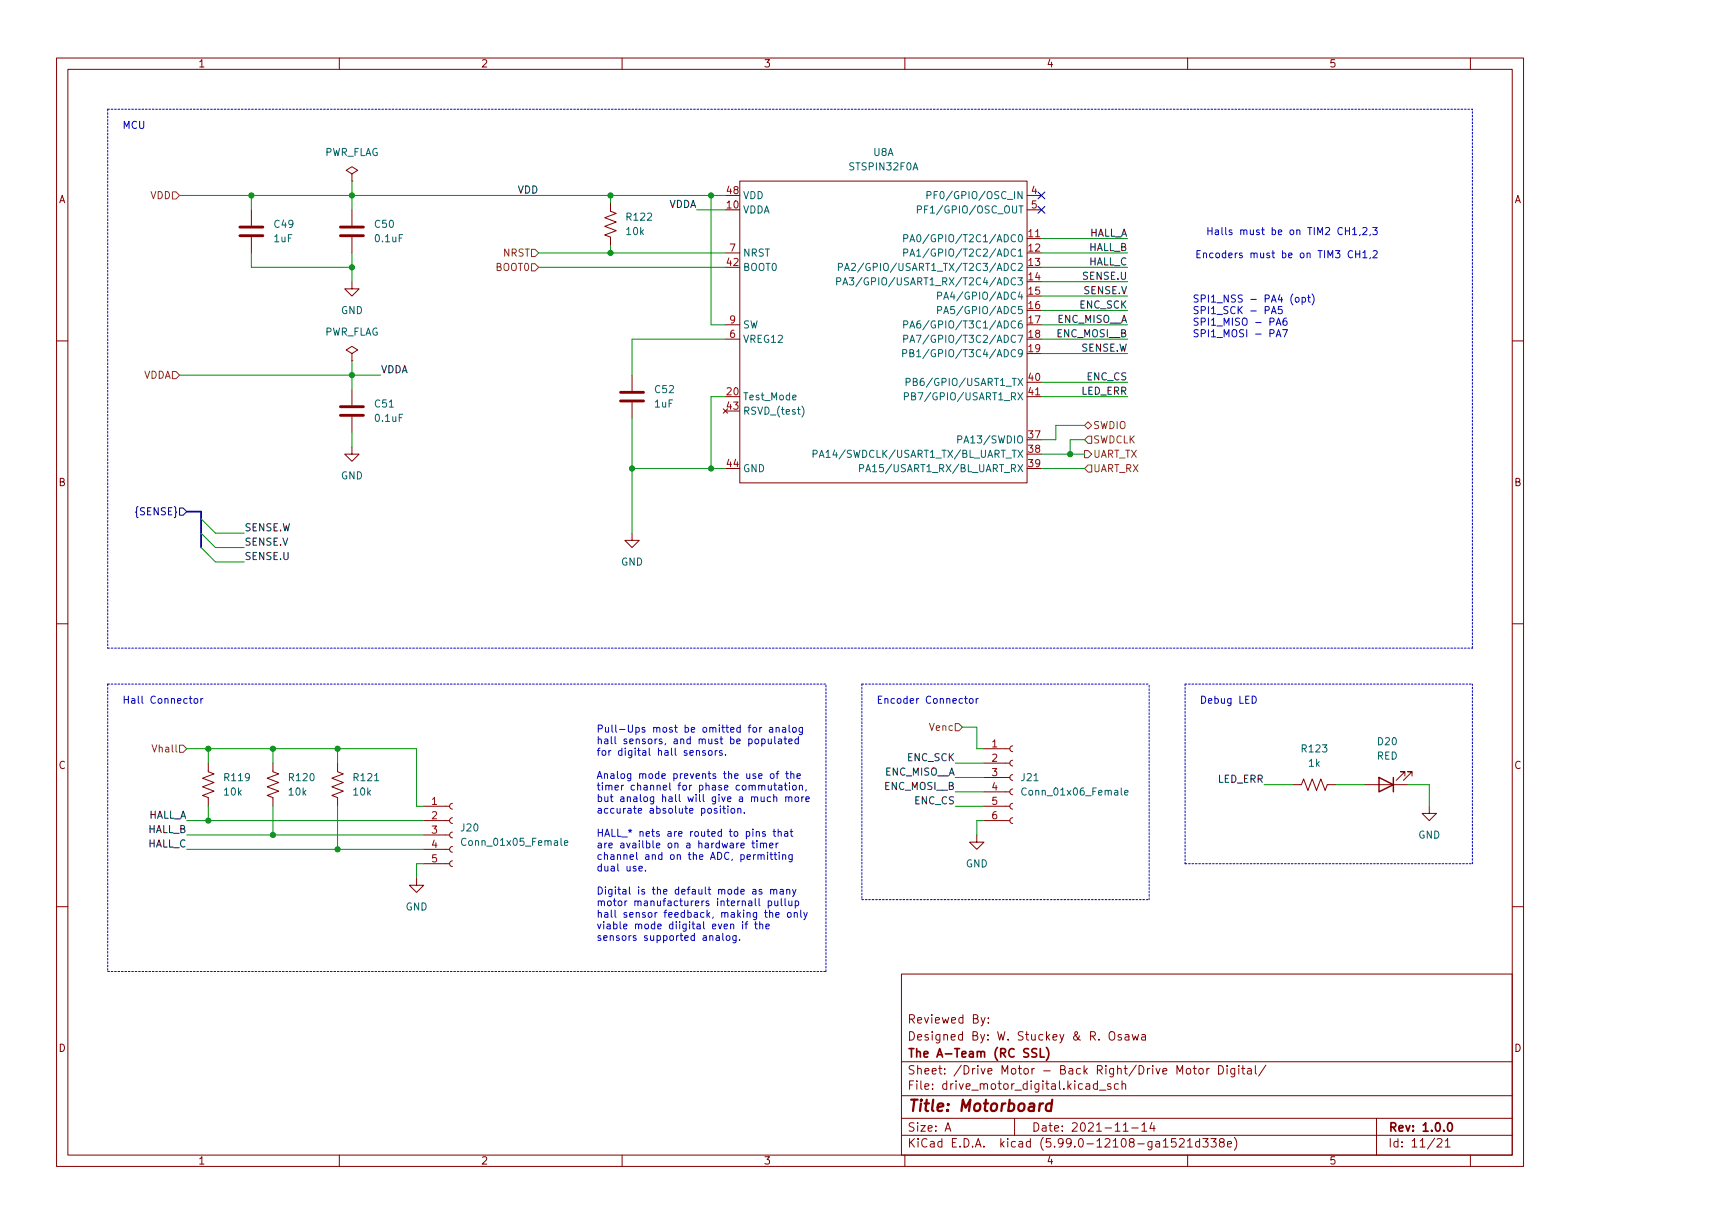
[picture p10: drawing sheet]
<svg xmlns="http://www.w3.org/2000/svg" width="297mm" height="210mm" viewBox="0 0 297 210" stroke-linecap="round" stroke-linejoin="round" font-family="sans-serif">
<g fill="none" stroke="#840000" stroke-width=".17">
<path d="M9.7 10h252.3v190.5h-252.3zM11.7 11.9h248.4v186.7h-248.4zM58.4 10v1.9M107 10v1.9M155.6 10v1.9M204.3 10v1.9M252.9 10v1.9M43.2 36.1v2.7M60.5 29.9l1-.6-1-.6-1 .6 1 .6v1.2M60.5 31.1h.1M60.5 36.1v2.7M105 34.8v1.5l1 .4-2 .7 2 .8-2 .7 2 .8-2 .7 1 .4v1.4"/>
<path d="M127.2 31.1h49.5v51.9h-49.5zM176.7 33.6h2.4M176.7 36.1h2.4M9.7 58.6h2M43.2 40.8v2.7M60.5 48.4v1.3h1.3l-1.3 1.2-1.2-1.2h1.2M60.5 40.8v2.7M124.8 58.3h2.4M124.8 43.5h2.4M124.8 55.8h2.4M176.7 41h2.4M260.1 58.6h1.9"/>
<path d="M60.5 76.8v1.3h1.3l-1.3 1.2-1.2-1.2h1.2M60.5 60.8l1-.6-1-.7-1 .7 1 .6v1.2M60.5 62h.1M60.5 67v2.7M60.5 71.7v2.7M108.7 64.5v2.7M108.7 69.2v2.7M124.4 70.3l.7 .7M125.1 70.3l-.7 .7M176.7 68.2h2.4M108.7 91.7v1.2h1.2l-1.2 1.2-1.2-1.2h1.2M9.7 107.2h2"/>
<path d="M260.1 107.2h1.9M35.8 131.2v1.5l1 .3-2 .8 2 .7-2 .8 2 .7-2 .8 1 .3v1.5M46.9 131.2v1.5l1 .3-1.9 .8 1.9 .7-1.9 .8 1.9 .7-1.9 .8 .9 .3v1.5M58.1 131.2v1.5l.9 .3-1.9 .8 1.9 .7-1.9 .8 1.9 .7-1.9 .8 1 .3v1.5M72.9 138.6h4.4M77.8 138.1l-.3 .2-.2 .3 .2 .4 .3 .1M169.2 138.6h4.5M169.2 136.1h4.5M169.2 133.7h4.5M169.2 131.2h4.5M169.2 128.7h4.5M174.2 138.1l-.4 .2-.1 .3 .1 .4 .4 .1"/>
<path d="M174.2 135.6l-.4 .2-.1 .3 .1 .4 .4 .1M174.2 133.2l-.4 .1-.1 .4 .1 .3 .4 .2M174.2 130.7l-.4 .1-.1 .4 .1 .3 .4 .2M174.2 128.2l-.4 .2-.1 .3 .1 .4 .4 .1M222.4 134.9h1.4l.4-1 .8 2 .7-2 .7 2 .8-2 .7 2 .4-1h1.5M234.7 134.9h7.4M241.6 133.4v-.7h-.7h.7l-1.5 1.5M242.9 133.4v-.7h-.8h.8l-1.5 1.5M245.8 138.6v1.2h1.3l-1.3 1.3-1.2-1.3h1.2M9.7 155.9h2M71.6 151v1.2h1.3l-1.3 1.2-1.2-1.2h1.2M72.9 148.5h4.4"/>
<path d="M72.9 146h4.4M72.9 143.5h4.4M72.9 141.1h4.4M77.8 148l-.3 .1-.2 .4 .2 .3 .3 .2M77.8 145.5l-.3 .2-.2 .3 .2 .4 .3 .1M77.8 143.1l-.3 .1-.2 .3 .2 .4 .3 .1M77.8 140.6l-.3 .1-.2 .4 .2 .3 .3 .2M168 143.5v1.3h1.2l-1.2 1.2-1.2-1.2h1.2M169.2 141.1h4.5M174.2 140.6l-.4 .1-.1 .4 .1 .3 .4 .2M260.1 155.9h1.9M155 167.5h105.1v31.1h-105.1z"/>
<path d="M168.7 174.9l.4 1M169.4 174.9l-.5 1.3-.2 .2M170 175.8v.1M170 175v.1M191 177.4a.48 .48 0 0 1 .5 0 .48 .48 0 0 1 .2 .4v.5a.49 .49 0 0 1-.4 .5 .49 .49 0 0 1-.5-.5v-.5zM192.9 177.9l-.4-.1-.2 .3 .1 .2 .5 .1v.3h-.6M193.5 177.9h.6l.1 .9M194.2 178.2l-.5 .1a.29 .29 0 0 0-.2 .2 .29 .29 0 0 0 .2 .3l.5-.1M194.7 177.8l.3 1 .3-.7 .3 .7 .2-1M196.4 177.9h.5l.1 .9M197 178.2l-.5 .1a.29 .29 0 0 0-.2 .2 .29 .29 0 0 0 .2 .3l.5-.1M58.4 198.6v1.9"/>
<path d="M107 198.6v1.9M155 195.2h105.1M155 192.3h105.1M155 188.4h105.1M155 182.5h105.1M155.6 198.6v1.9M162.6 194.5l.4-1.5 .5 1.5M162.7 194.1h.7M174.5 192.3v2.9M188.8 186.4l-.5-.1-.2 .3v.4l.1 .2h.6M188.8 185.8v1.5M189.1 187.4h1.1"/>
<path d="M191 186.4l-.3-.1-.2 .2 .1 .2 .4 .2v.3h-.5M192.4 186.4l-.5-.1-.2 .3v.4l.1 .2h.6M193 186.4l.2-.1 .3 .1 .1 .9M193 185.8v1.5M193.2 194.5h.8M194.7 193.9h1.1M196.4 193.4l.4-.4v1.5M196.4 194.5h.8M198.1 192.9l-.3 1.1h.9M198.5 193.5v1M202.2 195.7h-.7v.7l.2-.1 .5 .1 .1 .2-.1 .5-.2 .1-.5-.1M202.9 195.9l.5-.2 .2 .2 .1 .3-.9 1h.9"/>
<path d="M204.1 183.8l.2-.1 .4 .1 .1 .6-.1 .2-.4 .1-.2-.2zM204.2 196.2l.5-.5v1.5M204.2 197.2h.9M204.3 198.6v1.9M205.2 183.7h.6M205.4 183.2v1.2l.4 .3M206.3 196.3l-.4-.1-.3 .3v.4l.2 .2h.5M206.3 183.7h.4l.3 .3v.4l-.3 .3-.4-.1-.1-.2v-.4zM206.3 195.7v1.5M206.9 195.7h.9l-.5 .6 .4 .1v.7l-.2 .1h-.4l-.2-.1M207.6 183.7v1M208 183.7h-.3l-.1 .3"/>
<path d="M208.3 195.7h.9l-.5 .6 .4 .1v.7l-.2 .1h-.4l-.2-.1M209.6 183.2a.74 .74 0 0 1 .8 .7 .74 .74 0 0 1-.8 .8zM210 196.4l-.3-.3 .1-.2 .2-.2 .4 .1 .2 .2-.1 .2-.6 .2-.2 .2 .1 .5 .2 .1h.3l.3-.3v-.3l-.3-.2M211.1 183.2v.1M211.1 183.7v1M211.1 196.7l.7-.1-.1-.3-.4-.1-.2 .2 .1 .7h.5M212.3 195.5a1.67 1.67 0 0 1 0 2.3M212.4 183.7v1.2l-.3 .2h-.4M212.4 183.7h-.4l-.3 .3v.4l.1 .2h.6M213.1 183.2v.1M213.1 183.7v1M213.6 183.7h.5"/>
<path d="M213.8 183.2v1.2l.3 .3M214.6 183.7h.6v1M215.2 184l-.5 .1a.29 .29 0 0 0-.2 .3 .29 .29 0 0 0 .2 .3l.5-.1M215.9 183.2v1.2l.2 .3M217.7 183.1l-1.2 1.9M236.8 192.3v6.3M247.2 195.9l.5-.2 .2 .2 .1 .3-.9 1h.9M248.6 196.2l.4-.5v1.5M248.6 197.2h.8M252.9 198.6v1.9"/>
</g>
<path d="M178.3 180.3h-.5l-.3 .1v.4l.7 .3 .1 .4-.3 .2h-.5M178.9 180.3v1.4h.7M180 180.1a1.67 1.67 0 0 1 0 2.2M249.2 193.1l.1-.1a.79 .79 0 0 1 .6 .6 .79 .79 0 0 1-.3 .8l-.1 .1a.79 .79 0 0 1-.6-.6 .79 .79 0 0 1 .3-.8z" fill="none" stroke="#840000" stroke-width=".29"/>
<path d="M180.9 189.8a.64 .64 0 0 0-1 .3v.5l.1 .3 .2 .1 .6-.1M181 189.1l-.3 1.9" fill="none" stroke="#840000" stroke-width=".39"/>
<path d="M41.3 39h3.9M58.6 39h3.9M41.3 40.5h3.9M58.6 40.5h3.9M58.6 71.4h3.9M58.6 69.9h3.9M106.7 68.9h4M106.7 67.5h4" fill="none" stroke="#840000" stroke-width=".49"/>
<g fill="none" stroke="#006464" stroke-width=".17">
<path d="M157.8 36h.6l.1-.2-.1-.3-.6-.1v1.2M159.4 33.6l.6-.1 .1-.2v-.3l-.7-.1v1.3M160.7 33.5h.4M161.3 32.9h-.6v1.3M143.9 48.4l.6-.1 .1-.1v-.3l-.7-.2v1.3M144.2 45.9h.6l.1-.2-.1-.3-.6-.1v1.2M145 49l.4-1.3 .4 1.3M145.1 48.6h.6M145.3 46.5l.4-1.2 .4 1.2M145.4 46.2h.6M146.1 47.7h.7l-.4 .5 .4 .1v.6l-.2 .1-.5-.1M146.4 45.4l.5-.1 .2 .3-.7 .9h.7"/>
<path d="M155.4 41l.6-.1 .1-.2v-.2l-.7-.2v1.3M155.4 43.5l.6-.1 .1-.2v-.3l-.7-.1v1.2M155.4 55.8h.6l.1-.2v-.3l-.7-.1v1.2M155.4 58.3l.6-.1 .1-.2v-.2l-.7-.2v1.3M156.5 41.6l.4-1.3 .4 1.3M156.5 44l.4-1.2 .4 1.2M156.5 56.4l.4-1.2 .4 1.2M156.5 58.9l.4-1.3 .4 1.3M156.6 41.2h.6M156.6 43.7h.6M156.6 56h.6M156.6 58.5h.6"/>
<path d="M157.6 57.6h.8l-.5 1.3M157.7 43.2l.3-.4v1.2M157.7 44h.7M157.8 40.4l.2-.1a.66 .66 0 0 1 .4 .7 .66 .66 0 0 1-.4 .6 .82 .82 0 0 1-.2-1.2zM158.3 55.2h-.4a.83 .83 0 0 0 0 1.2l.4-.1 .1-.4-.3-.3h-.2l-.2 .3M161.3 50.9l.5-.1 .2-.2-.1-.3-.6-.1v1.3M161.3 53.3h.5l.2-.2-.1-.3-.6-.1v1.2M162.3 51.5l.4-1.3 .4 1.3M162.3 53.9l.4-1.2 .4 1.2M136.3 68.3l.6-.1v-.2l-.4-.1-.2 .2 .1 .6h.5M137.9 69.8a1.42 1.42 0 0 1 0 1.9M139.8 78h.6l.2-.2-.1-.3-.7-.1v1.2"/>
<path d="M140.9 78.6l.4-1.2 .4 1.2M141 78.3h.6M155.3 60.8l.5-.1 .2-.2-.1-.3-.6-.1v1.2M155.6 68.2l.5-.1 .2-.2-.1-.3-.6-.1v1.3M155.8 65.7l.6-.1 .2-.1-.1-.3-.7-.2v1.3M156.5 60.7l.5-.1 .1-.1v-.3l-.6-.1v1.2h.5l.1-.1 .1-.3-.3-.2M156.8 68.1l.5-.1 .1-.1v-.3l-.6-.1v1.3h.5l.1-.2 .1-.3-.3-.2M157.7 60.5l.3-.4v1.2M157.7 61.3h.7M164.7 75.6l.6-.1 .1-.2v-.3l-.7-.1v1.3M147.8 80.5h.6l.2-.2-.1-.3-.7-.1v1.2M176.5 135.6a.59 .59 0 0 0-.8 .4 .59 .59 0 0 0 .6 .7l.2-.1"/>
<path d="M193.4 136.3l.6-.1v-.3h-.4l-.2 .1 .1 .6h.5M80.1 144.2a.59 .59 0 0 0-.8 .4 .59 .59 0 0 0 .6 .7l.2-.1M97.1 144.9l.6-.1-.1-.2-.3-.1-.2 .2v.6h.5"/>
</g>
<path d="M237.2 133.7l2.5 1.2-2.5 1.2zM239.7 133.7v2.4" fill="none" stroke="#840000" stroke-width=".25"/>
<path d="M29.6 33h.7l.6 .6-.6 .6h-.7zM91.4 45.3h.6l.7 .7-.7 .6h-.6zM91.4 42.9h.6l.7 .6-.7 .6h-.6zM29.6 63.9h.7l.6 .6-.6 .6h-.7zM186.5 75.6l.7-.6h.6v1.2h-.6zM186.5 77.5h.7l.6 .6-.6 .6h-.7zM186.5 73.1l.7-.6 .6 .6-.6 .7zM186.5 80.5l.7-.6h.6v1.3h-.6zM30.9 128.1h.6l.6 .6-.6 .6h-.6zM164.3 124.4h.6l.6 .6-.6 .6h-.6z" fill="none" stroke="#725600" stroke-width=".17"/>
<path d="M178.5 35.5l1.2 1.2M178.5 33l1.2 1.2M179.7 35.5l-1.2 1.2M179.7 33l-1.2 1.2M30.9 87.3h.6l.6 .7-.6 .6h-.6z" fill="none" stroke="#000084" stroke-width=".17"/>
<g fill="none" stroke="#0000c2" stroke-width=".17">
<path d="M207.8 39.1v1.2M207.8 39.7h.7M208.5 39.1v1.2M209.1 39.6h.4l.1 .7M209.6 39.8l-.4 .1-.2 .1 .2 .3h.4M210.2 39.1v1.1l.1 .1M210.8 39.1v1.1l.2 .1M211.9 39.6l-.3-.1-.2 .2 .1 .2 .4 .1v.3h-.5M236.1 39.1h.8l-.4 .5 .3 .1v.5l-.2 .1-.5-.1M205.9 43.7h.4M206.5 43.1h-.6v1.2h.6M207 43.6l.2-.1 .3 .1v.7"/>
<path d="M207 43.5v.8M208.6 43.6l-.3-.1-.2 .2 .1 .6h.4M209.2 43.6l.1-.1 .4 .1 .1 .5-.2 .2h-.3l-.1-.1zM218.7 53.9l.4-1.2 .4 1.2M218.8 53.6h.6M219.5 55.9l.4-1.2 .4 1.2M219.5 57.9l.4-1.2 .4 1.2M219.6 55.6h.6M219.6 57.6h.6M220.5 52.7h-.6l-.1 .6 .2-.1h.4l.2 .2-.1 .4-.2 .1-.5-.1M220.6 56.7h.8l-.5 1.2M221.3 54.7h-.4a.83 .83 0 0 0 0 1.2l.4-.1 .1-.4-.3-.2h-.3l-.1 .2"/>
<path d="M222.8 51.2l.2-.1 .4 .1v.5l-.1 .2h-.3l-.2-.1zM224 51.2l.3-.1 .3 .3-.2 .5h-.4M224 51.1v1.3M224.9 51.1h.5M225.1 50.7v1.1l.3 .1M225.7 50.5a1.42 1.42 0 0 1 0 1.9M236.2 43.2l.4-.1 .3 .3-.8 .9h.8M32.7 119.7v1l.3 .2M166.1 119.7v1l.3 .2M215.4 119.7a.62 .62 0 0 1 .7 .6 .62 .62 0 0 1-.7 .6zM32.5 120.1h.5M33.4 120.2l.2-.1 .4 .1v.5l-.1 .2h-.3l-.2-.1z"/>
<path d="M34.5 120.1v.8M34.9 120.1l-.4 .2M119.8 129.2l.2-.2 .3 .1v.8M121.3 129.1l-.3-.1-.2 .2 .1 .2 .4 .1v.3h-.5M121.9 129.2l.2-.2 .3 .2 .1 .4-.1 .2-.3 .1-.2-.2zM123 129v.9M123.4 129l-.4 .3M123.9 139v.8M124.2 129.1l-.3-.1-.2 .2 .1 .2 .4 .1v.3h-.5M124.3 139h.5M124.5 138.6v1l.3 .2M124.8 129.7v.2"/>
<path d="M125.2 139v.8M125.8 139h.3l.3 .2v.4l-.3 .2-.3-.1-.1-.1zM126.9 139.1l.2-.1h.3v.8M126.9 139v.8M128 139.7v.1M130.7 125.1v.8M130.9 137l.1 .8h.3l.1-.1M131 125.1l-.3 .2M131 127.1l.4-.1 .2 .3-.1 .5h-.5M131 127v1.3M131.4 137v.8M132.1 127l.1 .8 .3 .1 .2-.1"/>
<path d="M132.1 135l.1 .8h.3l.2-.1M132.4 125.1h.4l.1 .8M132.5 133.1l.2-.1 .4 .1v.5l-.1 .2h-.3l-.2-.1zM132.5 137h-.3l-.2 .2 .1 .6h.4M132.7 127v.9M132.7 135v.8M132.9 125.3l-.4 .1-.2 .2 .2 .3 .4-.1M133.1 137.1l.2-.1h.2l.1 .8M133.1 135h.4M133.1 136.6v1.2M133.3 126.6v1.1l.1 .2M133.3 134.6v1l.2 .2"/>
<path d="M133.5 125.2l.2-.1h.3v.8M133.5 125.1v.8M133.5 133h.5M133.9 127.1h.5v.8M134 132.6l-.3 .2v1M134 135.1h.4l.1 .7M134.4 127.3l-.4 .1-.2 .2 .2 .3 .4-.1M134.5 135.3l-.4 .1-.2 .1 .2 .3h.4M134.6 125.1h.5v.8M134.8 127h.5M134.9 135h.5M135 126.6v1.1l.3 .2"/>
<path d="M135.1 134.6v1l.3 .2M135.1 125.3l-.4 .1-.2 .2 .2 .3 .4-.1M135.1 137.1l.2-.1h.3l.1 .8M135.1 133h.5M135.1 137v.8M135.3 132.6v1.1l.3 .1M135.7 127.5l.6-.2-.1-.2-.4-.1-.1 .2v.6h.5M135.7 137.2l.1-.2h.3l.1 .8M135.7 124.6v1.1l.2 .2M135.8 134.6v.1M135.8 135v.8M136 133.1l.2-.1 .3 .1v.7"/>
<path d="M136 132.6v1.2M136.4 125.2l.1-.1 .4 .1 .1 .4-.2 .2-.3 .1-.1-.1zM136.4 135.1l.1-.1 .4 .1 .1 .5-.2 .2h-.3l-.1-.1zM136.8 137.1l.2-.1 .3 .1 .1 .5-.1 .2h-.3l-.2-.1zM137.1 133.4l.6-.1-.1-.2-.3-.1-.2 .2v.6h.5M137.3 127.1l-.3-.1-.3 .3 .1 .5h.5M137.3 126.6v1.3M137.5 135.1l.2-.1 .3 .1v.7M137.5 135v.8M137.9 137v.8M138 125.1v1l-.2 .2-.3-.1M138 125.1h-.3l-.3 .2 .1 .5h.5"/>
<path d="M138.3 137l-.4 .2M138.6 137.4l.6-.1-.1-.3h-.3l-.2 .2 .1 .6h.4M138.7 135.8l-.2 .2M165.9 120.1h.5M166.8 120.1h.3l.3 .2v.4l-.3 .2h-.3l-.1-.2zM167.9 120.1v.8M168.3 120.1l-.4 .2M109.9 149.3l.6-.1-.1-.2-.3-.1-.2 .2 .1 .6h.4M111 149.6v.1M125.7 159l.1-.1h.3l.1 .8M127.4 145.4l.6-.2v-.2l-.4-.1-.2 .2 .1 .6h.5M127.7 158.9v.8"/>
<path d="M128.1 158.9h.5M128.6 158.5l-.3 .1v1.1M129.3 144.9h.5M129.5 144.5v1.1l.3 .2M129.5 153h.5v.7M129.8 158.9h.5M130 158.5v1l.3 .2M130 153.2l-.4 .1-.2 .1 .2 .3h.4M130.1 143.1l.2-.1h.2l.1 .8M130.1 143v.8M130.2 144.5v.1M130.2 144.9v.9"/>
<path d="M130.4 147.1l.1-.2 .3 .1 .1 .8M130.4 146.9v.9M130.5 154.5v1l.2 .2M130.7 159l.1-.1h.3l.1 .8M130.7 158.5v1.2M130.8 145.1l.2-.2 .3 .1v.8M130.8 144.9v.9M130.9 147.1l.2-.2 .3 .1v.8M131 153l-.3-.1-.2 .2 .1 .2 .4 .1v.3h-.5M131.3 145.1l.2-.2 .3 .1v.8M131.5 156.9h.5M131.6 143h-.3l-.2 .1 .1 .2 .4 .1v.3h-.5"/>
<path d="M131.7 156.5v1l.3 .2M131.7 159.3l.6-.1v-.3h-.4l-.2 .1 .1 .6h.5M132 146.5v.1M132 146.9v.9M132.1 154.9h.4l.2 .2-.1 .6h-.5M132.1 154.9v1.2M132.4 145.4l.6-.2-.1-.2-.4-.1-.1 .2v.6h.5M132.4 157l.1-.1h.3l.1 .8M132.4 156.5v1.2M132.4 146.9h.5M132.5 153l.2-.1 .3 .1 .1 .7M132.5 152.9v.8"/>
<path d="M132.6 146.5v1.1l.3 .2M133 143h.4M133.1 153.1l.2-.2 .2 .1 .1 .7M133.1 142.5v1.1l.3 .2M133.1 146.9h.5M133.3 154.9v.8h.3l.2-.1M133.3 146.5v1.1l.3 .2M133.4 157.3l.6-.1v-.3h-.4l-.2 .2 .1 .5h.5M133.5 144.9v.9M133.8 154.9v.8M133.8 143.1l.2-.1h.3l.1 .8M133.8 144.9l-.3 .3"/>
<path d="M133.8 142.5v1.3M134 146.5v.1M134 146.9v.9M134.2 153h.5v.7M134.4 154.5v1l.1 .2M134.6 147.1l.2-.2 .3 .1v.8M134.6 146.9v.9M134.7 153.2l-.4 .1-.2 .1 .2 .3h.4M135 143h.4l.1 .8M135 154.5v1l.2 .2M135.3 153l.2-.1 .3 .1v.7M135.3 152.9v.8"/>
<path d="M135.5 143.2l-.4 .1-.2 .2 .2 .3 .4-.1M135.5 157l.2-.1 .3 .1 .1 .5-.1 .1-.3 .1-.2-.1zM135.7 154.9v.8h.3l.2-.1M135.9 143h.5M136.1 142.5v1.1l.3 .2M136.2 154.9v.8M136.3 146.9v1l-.3 .3-.3-.1M136.3 147l-.4-.1-.2 .3 .1 .5h.5M136.3 152.9l.3 .8M136.6 157l.2-.1h.3v.8M136.6 156.9v.8M136.8 154.9h.3l.3 .2-.1 .6h-.5"/>
<path d="M136.8 154.9v1.2M136.9 152.9l-.4 1.1-.2 .1M137.7 156.5v1l.2 .2M138.3 156.9l.2 .8M138.8 156.9l-.4 1.1-.1 .1M123.2 160.9h.5v.8M123.7 161.1l-.4 .1-.2 .2 .2 .3 .4-.1M124.3 160.4v1.1l.2 .2M125 160.9h.3l.2 .2v.3l-.2 .3-.3-.1-.1-.2zM126.6 160.9v1l-.2 .2-.3-.1M126.6 160.9h-.3l-.3 .2 .1 .5h.5M127.2 161.6v.1"/>
</g>
<g fill="none" stroke="#0000c2" stroke-width=".17" stroke-dasharray=".3 .3">
<path d="M18.5 18.8h234.7M18.5 18.8v92.6M18.5 117.6h123.6M18.5 111.4h234.7M18.5 117.6v49.4M148.2 117.6v37.1M148.2 117.6h49.5M203.8 117.6v30.9M203.8 117.6h49.4M253.2 111.4v-92.6M148.2 154.7h49.5M197.7 154.7v-37.1"/>
<path d="M203.8 148.5h49.4M253.2 148.5v-30.9M18.5 167h123.6M142.1 167v-49.4"/>
</g>
<path d="M32.1 88h2.5v6.1" fill="none" stroke="#000084" stroke-width=".3"/>
<g fill="none" stroke="#009600" stroke-width=".17">
<path d="M30.9 33.6h93.9M43.2 33.6v2.5M60.5 31.1v5M105 33.6v1.2M119.8 36.1h5M122.3 33.6v22.2h2.5M43.2 43.5v2.5h17.3M60.5 43.5v4.9M92.7 43.5h32.1M92.7 46h32.1M105 42.2v1.3M124.8 58.3h-16.1v6.2"/>
<path d="M179.1 53.4h14.8M179.1 50.9h14.8M179.1 43.5h14.8M179.1 46h14.8M179.1 48.4h14.8M179.1 41h14.8M179.1 58.3h14.8M179.1 55.8h14.8M30.9 64.5h34.6M60.5 62v5M60.5 74.4v2.4M108.7 71.9v19.8"/>
<path d="M124.8 68.2h-2.5v12.3M179.1 78.1h7.4M179.1 60.8h14.8M179.1 68.2h14.8M179.1 65.7h14.8M186.5 73.1h-4.9v2.5h-2.5M186.5 75.6h-2.4v2.5M34.6 89.2l2.5 2.5h4.9M34.6 94.1l2.5 2.5h4.9M34.6 91.7l2.5 2.4h4.9M108.7 80.5h16.1M179.1 80.5h7.4"/>
<path d="M32.1 128.7h39.5v9.9h1.3M35.8 128.7v2.5M35.8 138.6v2.5M46.9 128.7v2.5M46.9 138.6v4.9M58.1 128.7v2.5M58.1 138.6v7.4M164.3 138.6h4.9M164.3 133.7h4.9M164.3 131.2h4.9M164.3 136.1h4.9M165.5 125h2.5v3.7h1.2"/>
<path d="M217.4 134.9h5M229.8 134.9h4.9M242.1 134.9h3.7v3.7M32.1 146h40.8M32.1 143.5h40.8M32.1 141.1h40.8M72.9 148.5h-1.3v2.5M169.2 141.1h-1.2v2.4"/>
</g>
<g fill="#009600" stroke="#009600" stroke-width=".17">
<circle cx="184.1" cy="78.1" r=".44"/>
<circle cx="122.3" cy="80.5" r=".44"/>
<circle cx="108.7" cy="80.5" r=".44"/>
<circle cx="122.3" cy="33.6" r=".44"/>
<circle cx="105" cy="33.6" r=".44"/>
<circle cx="35.8" cy="141.1" r=".44"/>
<circle cx="35.8" cy="128.7" r=".44"/>
<circle cx="58.1" cy="146" r=".44"/>
<circle cx="58.1" cy="128.7" r=".44"/>
<circle cx="46.9" cy="128.7" r=".44"/>
<circle cx="46.9" cy="143.5" r=".44"/>
<circle cx="105" cy="43.5" r=".44"/>
<circle cx="60.5" cy="46" r=".44"/>
<circle cx="60.5" cy="33.6" r=".44"/>
<circle cx="60.5" cy="64.5" r=".44"/>
<circle cx="43.2" cy="33.6" r=".44"/>
</g>
<text font-size="2.7" fill="#840000" x="156" y="191.1">Title: Motorboard</text>
<g font-size="2" fill="#840000">
<text x="156" y="178.9">Designed By: W. Stuckey &amp; R. Osawa</text>
<text x="156" y="176">Reviewed By:</text>
<text x="156" y="184.7">Sheet: /Drive Motor - Back Right/Drive Motor Digital/</text>
<text x="156" y="181.8">The A-Team (RC SSL)</text>
<text x="156" y="187.3">File: drive_motor_digital.kicad_sch</text>
<text x="156" y="197.3">KiCad E.D.A. kicad (5.99.0-12108-ga1521d338e)</text>
<text x="156" y="194.5">Size: A</text>
<text x="177.4" y="194.5">Date: 2021-11-14</text>
<text x="238.7" y="194.5">Rev: 1.0.0</text>
<text x="238.7" y="197.3">Id: 11/21</text>
</g>
<g font-size="1.8" fill="#840000">
<text x="34" y="11.6">1</text>
<text x="82.7" y="11.6">2</text>
<text x="131.3" y="11.6">3</text>
<text x="180" y="11.6">4</text>
<text x="228.6" y="11.6">5</text>
<text x="10.1" y="34.9">A</text>
<text x="260.4" y="34.9">A</text>
<text x="10.1" y="83.6">B</text>
<text x="260.4" y="83.6">B</text>
<text x="10.1" y="132.2">C</text>
<text x="260.4" y="132.2">C</text>
<text x="10.1" y="180.8">D</text>
<text x="260.4" y="180.8">D</text>
<text x="34" y="200.2">1</text>
<text x="82.7" y="200.2">2</text>
<text x="131.3" y="200.2">3</text>
<text x="180" y="200.2">4</text>
<text x="228.6" y="200.2">5</text>
</g>
<g font-size="1.7" fill="#0000c2">
<text x="21" y="22.1">MCU</text>
<text x="212.2" y="40.4">Halls must be on TIM2 CH1,2,3</text>
<text x="209.9" y="44.4">Encoders must be on TIM3 CH1,2</text>
<text x="205.1" y="52">SPI1_NSS - PA4 (opt)</text>
<text x="205.1" y="54">SPI1_SCK - PA5</text>
<text x="205.1" y="56">SPI1_MISO - PA6</text>
<text x="205.1" y="58">SPI1_MOSI - PA7</text>
<text x="21" y="121">Hall Connector</text>
<text x="102.5" y="125.9">Pull-Ups most be omitted for analog</text>
<text x="150.7" y="121">Encoder Connector</text>
<text x="206.3" y="121">Debug LED</text>
<text x="102.5" y="127.9">hall sensors, and must be populated</text>
<text x="102.5" y="129.9">for digital hall sensors.</text>
<text x="102.5" y="133.9">Analog mode prevents the use of the</text>
<text x="102.5" y="135.9">timer channel for phase commutation,</text>
<text x="102.5" y="137.9">but analog hall will give a much more</text>
<text x="102.5" y="139.9">accurate absolute position.</text>
<text x="102.5" y="143.8">HALL_* nets are routed to pins that</text>
<text x="102.5" y="145.8">are availble on a hardware timer</text>
<text x="102.5" y="147.8">channel and on the ADC, permitting</text>
<text x="102.5" y="149.8">dual use.</text>
<text x="102.5" y="153.8">Digital is the default mode as many</text>
<text x="102.5" y="155.8">motor manufacturers internall pullup</text>
<text x="102.5" y="157.8">hall sensor feedback, making the only</text>
<text x="102.5" y="159.7">viable mode diigital even if the</text>
<text x="102.5" y="161.7">sensors supported analog.</text>
</g>
<g font-size="1.7" fill="#006464">
<text x="55.7" y="26.8">PWR_FLAG</text>
<text x="146.3" y="29.3">STSPIN32F0A</text>
<text x="150.2" y="26.8">U8A</text>
<text x="127.7" y="34.2">VDD</text>
<text x="161.3" y="34.2">PF0/GPIO/OSC_IN</text>
<text x="47.2" y="41.6">1uF</text>
<text x="47.2" y="39.2">C49</text>
<text x="64.5" y="39.2">C50</text>
<text x="64.6" y="41.6">0.1uF</text>
<text x="107.8" y="40.4">10k</text>
<text x="107.9" y="37.9">R122</text>
<text x="127.7" y="36.7">VDDA</text>
<text x="158.2" y="41.6">PA0/GPIO/T2C1/ADC0</text>
<text x="159.4" y="36.7">PF1/GPIO/OSC_OUT</text>
<text x="127.7" y="46.6">BOOT0</text>
<text x="127.7" y="44.1">NRST</text>
<text x="147.7" y="46.6">PA2/GPIO/USART1_TX/T2C3/ADC2</text>
<text x="158.2" y="44.1">PA1/GPIO/T2C2/ADC1</text>
<text x="58.6" y="54">GND</text>
<text x="147.5" y="49">PA3/GPIO/USART1_RX/T2C4/ADC3</text>
<text x="162.9" y="51.5">PA4/GPIO/ADC4</text>
<text x="162.9" y="54">PA5/GPIO/ADC5</text>
<text x="55.7" y="57.7">PWR_FLAG</text>
<text x="127.7" y="58.9">VREG12</text>
<text x="127.7" y="56.5">SW</text>
<text x="158.2" y="56.5">PA6/GPIO/T3C1/ADC6</text>
<text x="158.2" y="58.9">PA7/GPIO/T3C2/ADC7</text>
<text x="158.2" y="61.4">PB1/GPIO/T3C4/ADC9</text>
<text x="64.5" y="70">C51</text>
<text x="112.6" y="70">1uF</text>
<text x="112.7" y="67.6">C52</text>
<text x="127.7" y="68.8">Test_Mode</text>
<text x="127.7" y="71.3">RSVD_(test)</text>
<text x="157.3" y="68.8">PB7/GPIO/USART1_RX</text>
<text x="157.5" y="66.3">PB6/GPIO/USART1_TX</text>
<text x="64.6" y="72.5">0.1uF</text>
<text x="165.5" y="76.2">PA13/SWDIO</text>
<text x="58.6" y="82.4">GND</text>
<text x="127.7" y="81.2">GND</text>
<text x="141.7" y="78.7">PA14/SWDCLK/USART1_TX/BL_UART_TX</text>
<text x="149.3" y="81.2">PA15/USART1_RX/BL_UART_RX</text>
<text x="106.8" y="97.2">GND</text>
<text x="224" y="129.3">R123</text>
<text x="225.1" y="131.8">1k</text>
<text x="236.8" y="130.6">RED</text>
<text x="237" y="128.1">D20</text>
<text x="38.6" y="136.8">10k</text>
<text x="38.7" y="134.3">R119</text>
<text x="49.7" y="136.8">10k</text>
<text x="49.8" y="134.3">R120</text>
<text x="60.9" y="136.8">10k</text>
<text x="60.9" y="134.3">R121</text>
<text x="175.7" y="134.3">J21</text>
<text x="176.4" y="136.8">Conn_01x06_Female</text>
<text x="79.4" y="142.9">J20</text>
<text x="80" y="145.4">Conn_01x05_Female</text>
<text x="166.1" y="149.1">GND</text>
<text x="243.9" y="144.2">GND</text>
<text x="69.7" y="156.5">GND</text>
</g>
<g font-size="1.7" fill="#725600">
<text x="25.8" y="34.2">VDD</text>
<text x="85.3" y="46.6">BOOT0</text>
<text x="86.5" y="44.1">NRST</text>
<text x="24.6" y="65.1">VDDA</text>
<text x="188" y="76.2">SWDCLK</text>
<text x="188" y="73.8">SWDIO</text>
<text x="188" y="81.2">UART_RX</text>
<text x="188" y="78.7">UART_TX</text>
<text x="160" y="125.6">Venc</text>
<text x="26.6" y="129.3">Vhall</text>
</g>
<g font-size="1.7" fill="#0f0f0f">
<text x="89" y="33.3">VDD</text>
<text x="115" y="35.7">VDDA</text>
<text x="187.2" y="40.7">HALL_A</text>
<text x="187.2" y="43.1">HALL_B</text>
<text x="187.2" y="45.6">HALL_C</text>
<text x="185.7" y="53">ENC_SCK</text>
<text x="186.4" y="48.1">SENSE.U</text>
<text x="186.5" y="50.6">SENSE.V</text>
<text x="181.8" y="58">ENC_MOSI__B</text>
<text x="181.8" y="55.5">ENC_MISO__A</text>
<text x="65.5" y="64.1">VDDA</text>
<text x="186" y="60.4">SENSE.W</text>
<text x="187" y="65.4">ENC_CS</text>
<text x="185.9" y="67.9">LED_ERR</text>
<text x="42" y="93.8">SENSE.V</text>
<text x="42" y="91.3">SENSE.W</text>
<text x="42" y="96.3">SENSE.U</text>
<text x="156.1" y="130.9">ENC_SCK</text>
<text x="152.2" y="133.3">ENC_MISO__A</text>
<text x="152.2" y="135.8">ENC_MOSI__B</text>
<text x="209.4" y="134.6">LED_ERR</text>
<text x="25.3" y="143.2">HALL_B</text>
<text x="25.3" y="140.7">HALL_A</text>
<text x="157.3" y="138.3">ENC_CS</text>
<text x="25.3" y="145.7">HALL_C</text>
</g>
<g font-size="1.7" fill="#a90000">
<text x="125" y="35.8">10</text>
<text x="125" y="33.4">48</text>
<text x="177.4" y="33.4">4</text>
<text x="177.4" y="35.8">5</text>
<text x="176.9" y="40.8">11</text>
<text x="125" y="45.7">42</text>
<text x="125.5" y="43.2">7</text>
<text x="176.9" y="43.2">12</text>
<text x="176.9" y="45.7">13</text>
<text x="176.9" y="48.2">14</text>
<text x="176.9" y="50.7">15</text>
<text x="176.9" y="53.1">16</text>
<text x="125.5" y="58.1">6</text>
<text x="125.5" y="55.6">9</text>
<text x="176.9" y="55.6">17</text>
<text x="176.9" y="58.1">18</text>
<text x="176.9" y="60.5">19</text>
<text x="176.9" y="65.5">40</text>
<text x="125" y="67.9">20</text>
<text x="125" y="70.4">43</text>
<text x="176.9" y="67.9">41</text>
<text x="176.9" y="75.4">37</text>
<text x="176.9" y="77.8">38</text>
<text x="125" y="80.3">44</text>
<text x="176.9" y="80.3">39</text>
<text x="170.6" y="128.5">1</text>
<text x="170.6" y="130.9">2</text>
<text x="170.6" y="133.4">3</text>
<text x="170.6" y="135.9">4</text>
<text x="74.3" y="138.4">1</text>
<text x="74.3" y="140.8">2</text>
<text x="74.3" y="143.3">3</text>
<text x="170.6" y="138.4">5</text>
<text x="170.6" y="140.8">6</text>
<text x="74.3" y="145.8">4</text>
<text x="74.3" y="148.2">5</text>
</g>
<text font-size="1.7" fill="#000084" x="23.5" y="88.6">{SENSE}</text>
</svg>
